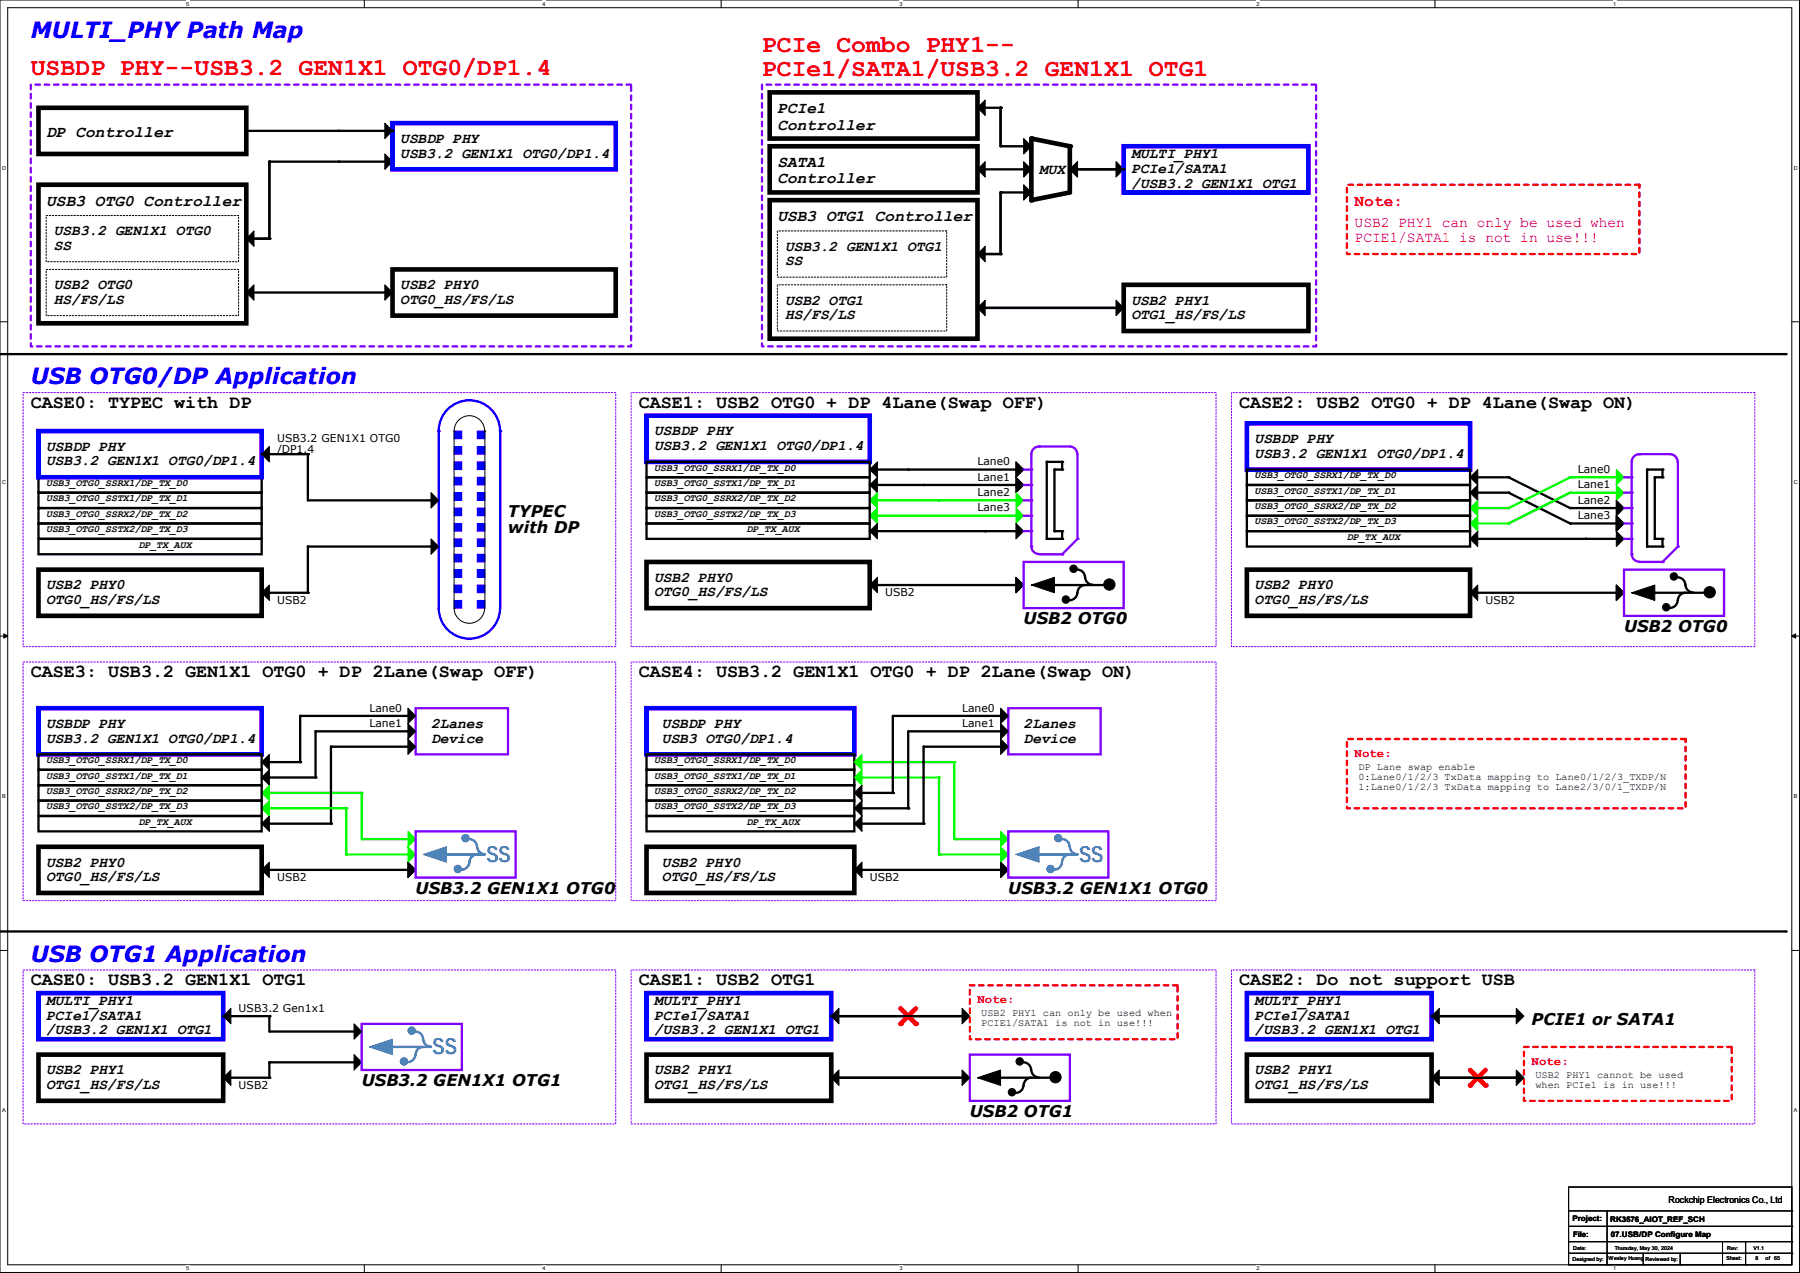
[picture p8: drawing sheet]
<svg xmlns="http://www.w3.org/2000/svg" width="297mm" height="210mm" viewBox="0 0 297 210" stroke-linecap="round" stroke-linejoin="round" font-family="sans-serif">
<path d="M0 0h296.9v209.9h-296.9zM1.3 1.3h294.4v207.4h-294.4z" fill="none" stroke="#000" stroke-width=".17"/>
<g fill="#fff">
<path d="M30.7 .1h.5v1h-.5z"/>
<path d="M30.7 208.8h.5v1h-.5z"/>
</g>
<path d="M60.1 0v1.3M60.1 208.7v1.2" fill="none" stroke="#000" stroke-width=".17"/>
<g fill="#fff">
<path d="M89.5 .1h.5v1h-.5z"/>
<path d="M89.5 208.8h.5v1h-.5z"/>
</g>
<path d="M119 0v1.3M119 208.7v1.2" fill="none" stroke="#000" stroke-width=".17"/>
<g fill="#fff">
<path d="M148.4 .1h.5v1h-.5z"/>
<path d="M148.4 208.8h.5v1h-.5z"/>
</g>
<path d="M177.9 0v1.3M177.9 208.7v1.2" fill="none" stroke="#000" stroke-width=".17"/>
<g fill="#fff">
<path d="M207.3 .1h.5v1h-.5z"/>
<path d="M207.3 208.8h.5v1h-.5z"/>
</g>
<path d="M236.8 0v1.3M236.8 208.7v1.2" fill="none" stroke="#000" stroke-width=".17"/>
<g fill="#fff">
<path d="M266.2 .1h.5v1h-.5z"/>
<path d="M266.2 208.8h.5v1h-.5z"/>
<path d="M.3 27.2h.7v1h-.7z"/>
<path d="M296 27.2h.6v1h-.6z"/>
<path d="M.3 79h.7v1h-.7z"/>
<path d="M296 79h.6v1h-.6z"/>
</g>
<path d="M0 53.1h1.3M295.7 53.1h1.2" fill="none" stroke="#000" stroke-width=".17"/>
<g fill="#fff">
<path d="M.3 130.9h.6v1h-.6z"/>
<path d="M296 130.9h.6v1h-.6z"/>
</g>
<path d="M0 104.9h1.3M295.7 104.9h1.2" fill="none" stroke="#000" stroke-width=".17"/>
<path d="M.6 104.6l.7 .3-.7 .4zM295.7 104.9l.6-.3v.7z" fill="#000" stroke="#000" stroke-width=".17"/>
<g fill="#fff">
<path d="M.3 182.7h.6v1h-.6z"/>
<path d="M296 182.7h.5v1h-.5z"/>
</g>
<path d="M0 156.8h1.3M295.7 156.8h1.2" fill="none" stroke="#000" stroke-width=".17"/>
<path d="M3.8 64.8h97.8v41.9h-97.8zM104.1 64.8h96.6v41.9h-96.6zM203.2 64.8h86.4v41.9h-86.4zM3.8 109.2h97.8v39.4h-97.8zM104.1 109.2h96.6v39.4h-96.6zM3.8 160h97.8v25.4h-97.8z" fill="none" stroke="#8000ff" stroke-width=".17" stroke-dasharray=".3 .3"/>
<path d="M6.3 71.1h36.9v7.6h-36.9zM106.7 116.8h34.3v7.7h-34.3zM6.3 163.8h30.5v7.6h-30.5z" fill="none" stroke="#00f" stroke-width=".76"/>
<path d="M127 15.2h34.3v7.7h-34.3zM127 24.1h34.3v7.6h-34.3zM64.8 44.4h36.8v7.7h-36.8zM185.4 47h30.5v7.6h-30.5zM6.3 94h36.9v7.6h-36.9zM106.7 139.7h34.3v7.6h-34.3zM6.3 174h30.5v7.6h-30.5z" fill="none" stroke="#000" stroke-width=".76"/>
<g fill="#000" stroke="#000" stroke-width=".17">
<path d="M161.3 17.8l1.3-1.3v2.5z" fill-rule="evenodd"/>
<path d="M36.8 167.6l1.3-1.2v2.5z" fill-rule="evenodd"/>
<path d="M36.8 177.8l1.3-1.3v2.6z" fill-rule="evenodd"/>
<path d="M58.4 174l1.3 1.3-1.3 1.2z" fill-rule="evenodd"/>
</g>
<g fill="none" stroke="#000" stroke-width=".38">
<path d="M161.3 17.8h3.8M6.3 78.7h36.9v2.6h-36.9zM6.3 83.8h36.9v2.6h-36.9zM6.3 86.4h36.9v2.5h-36.9zM6.3 88.9h36.9v2.5h-36.9zM6.3 81.3h36.9v2.5h-36.9zM106.7 129.5h34.3v2.6h-34.3zM106.7 132.1h34.3v2.5h-34.3zM106.7 124.5h34.3v2.5h-34.3zM106.7 134.6h34.3v2.6h-34.3zM106.7 127h34.3v2.5h-34.3zM36.8 167.6h7.6"/>
<path d="M58.4 175.3h-14v2.5h-7.6"/>
</g>
<g fill="#000">
<circle cx="165.1" cy="17.8" r=".19"/>
<circle cx="44.5" cy="167.6" r=".19"/>
<circle cx="44.5" cy="175.3" r=".19"/>
<circle cx="44.5" cy="177.8" r=".19"/>
<circle cx="58.4" cy="175.3" r=".19"/>
</g>
<path d="M5.1 14h99v43.1h-99zM125.7 14h91.5v43.1h-91.5z" fill="none" stroke="#8000ff" stroke-width=".38" stroke-dasharray=".8 .8"/>
<path d="M7.6 35.6h31.8v7.6h-31.8zM128.3 38.1h27.9v7.6h-27.9z" fill="none" stroke="#000" stroke-width=".17" stroke-dasharray=".3 .3"/>
<path d="M275.6 74.9h-5.1a1.25 1.25 0 0 0-1.3 1.3M68.6 116.8h15.2v7.7h-15.2zM166.4 116.8h15.2v7.7h-15.2z" fill="none" stroke="#8000ff" stroke-width=".38"/>
<g fill="#00f" stroke="#00f" stroke-width=".17">
<path d="M78.7 99.1h1.3v1.2h-1.3z" fill-rule="evenodd"/>
<path d="M78.7 88.9h1.3v1.3h-1.3z" fill-rule="evenodd"/>
<path d="M74.9 88.9h1.3v1.3h-1.3z" fill-rule="evenodd"/>
<path d="M74.9 73.7h1.3v1.2h-1.3z" fill-rule="evenodd"/>
<path d="M74.9 83.8h1.3v1.3h-1.3z" fill-rule="evenodd"/>
<path d="M78.7 91.4h1.3v1.3h-1.3z" fill-rule="evenodd"/>
<path d="M74.9 86.4h1.3v1.2h-1.3z" fill-rule="evenodd"/>
<path d="M78.7 96.5h1.3v1.3h-1.3z" fill-rule="evenodd"/>
<path d="M74.9 96.5h1.3v1.3h-1.3z" fill-rule="evenodd"/>
<path d="M74.9 78.7h1.3v1.3h-1.3z" fill-rule="evenodd"/>
<path d="M74.9 71.1h1.3v1.3h-1.3z" fill-rule="evenodd"/>
<path d="M78.7 81.3h1.3v1.2h-1.3z" fill-rule="evenodd"/>
<path d="M74.9 81.3h1.3v1.2h-1.3z" fill-rule="evenodd"/>
<path d="M78.7 71.1h1.3v1.3h-1.3z" fill-rule="evenodd"/>
<path d="M78.7 73.7h1.3v1.2h-1.3z" fill-rule="evenodd"/>
<path d="M78.7 94h1.3v1.2h-1.3z" fill-rule="evenodd"/>
<path d="M74.9 94h1.3v1.2h-1.3z" fill-rule="evenodd"/>
<path d="M78.7 83.8h1.3v1.3h-1.3z" fill-rule="evenodd"/>
<path d="M74.9 76.2h1.3v1.3h-1.3z" fill-rule="evenodd"/>
<path d="M78.7 78.7h1.3v1.3h-1.3z" fill-rule="evenodd"/>
<path d="M74.9 91.4h1.3v1.3h-1.3z" fill-rule="evenodd"/>
<path d="M78.7 76.2h1.3v1.3h-1.3z" fill-rule="evenodd"/>
<path d="M78.7 86.4h1.3v1.2h-1.3z" fill-rule="evenodd"/>
<path d="M74.9 99.1h1.3v1.2h-1.3z" fill-rule="evenodd"/>
</g>
<circle cx="270.5" cy="74.9" r=".19" fill="#8000ff"/>
<path d="M269.2 76.2v15.2M275.6 74.9a1.25 1.25 0 0 1 1.2 1.3" fill="none" stroke="#8000ff" stroke-width=".38"/>
<circle cx="269.2" cy="91.4" r=".19" fill="#8000ff"/>
<path d="M276.9 76.2v14" fill="none" stroke="#8000ff" stroke-width=".38"/>
<circle cx="276.9" cy="90.2" r=".19" fill="#8000ff"/>
<g fill="#000" stroke="#000" stroke-width=".17">
<path d="M44.4 73.7v2.5l-1.2-1.3z" fill-rule="evenodd"/>
<path d="M243.8 77.5v2.5l-1.2-1.3z" fill-rule="evenodd"/>
<path d="M165.1 116.8l1.3 1.3-1.3 1.3z" fill-rule="evenodd"/>
<path d="M165.1 119.4l1.3 1.2-1.3 1.3z" fill-rule="evenodd"/>
<path d="M165.1 121.9l1.3 1.3-1.3 1.3z" fill-rule="evenodd"/>
</g>
<path d="M43.2 74.9h7.6M248.9 78.7l10.2 5.1M273 88.9v-10.2h1.3v-1.2h-2.5v12.7" fill="none" stroke="#000" stroke-width=".38"/>
<g fill="#000">
<circle cx="50.8" cy="74.9" r=".19"/>
<circle cx="271.8" cy="77.5" r=".19"/>
<circle cx="273" cy="78.7" r=".19"/>
<circle cx="274.3" cy="77.5" r=".19"/>
<circle cx="274.3" cy="78.7" r=".19"/>
<circle cx="259.1" cy="83.8" r=".19"/>
<circle cx="273" cy="88.9" r=".19"/>
</g>
<path d="M266.7 77.5l1.3 1.2-1.3 1.3z" fill-rule="evenodd" fill="#0f0" stroke="#0f0" stroke-width=".17"/>
<path d="M82.5 71.1v.1a5.1 5.1 0 0 0-5.1-5.2 5.1 5.1 0 0 0-5 5.2v29.1a5.1 5.1 0 0 0 5 5.1 5.1 5.1 0 0 0 5.1-5.1" fill="none" stroke="#00f" stroke-width=".38"/>
<circle cx="72.4" cy="71.1" r=".19" fill="#00f"/>
<path d="M242.6 78.7h6.3M248.9 81.3l10.2 5.1M147.3 118.1h17.8" fill="none" stroke="#000" stroke-width=".38"/>
<g fill="#000">
<circle cx="248.9" cy="78.7" r=".19"/>
<circle cx="259.1" cy="86.4" r=".19"/>
<circle cx="165.1" cy="118.1" r=".19"/>
</g>
<path d="M243.8 80v2.5l-1.2-1.2z" fill-rule="evenodd" fill="#000" stroke="#000" stroke-width=".17"/>
<path d="M266.7 80l1.3 1.3-1.3 1.2z" fill-rule="evenodd" fill="#0f0" stroke="#0f0" stroke-width=".17"/>
<path d="M259.1 78.7h7.6" fill="none" stroke="#0f0" stroke-width=".38"/>
<circle cx="266.7" cy="78.7" r=".19" fill="#0f0"/>
<path d="M268 78.7h1.2" fill="none" stroke="#8000ff" stroke-width=".38"/>
<circle cx="269.2" cy="78.7" r=".19" fill="#8000ff"/>
<g fill="#0f0" stroke="#0f0" stroke-width=".17">
<path d="M142.2 124.5v2.5l-1.2-1.3z" fill-rule="evenodd"/>
<path d="M243.8 82.5v2.6l-1.2-1.3z" fill-rule="evenodd"/>
</g>
<path d="M80 71.1a2.52 2.52 0 0 0-2.6-2.5 2.52 2.52 0 0 0-2.5 2.5v29.2M74.9 100.3h.1M74.9 100.3a2.52 2.52 0 0 0 2.5 2.5 2.52 2.52 0 0 0 2.6-2.5" fill="none" stroke="#000" stroke-width=".17"/>
<g fill="#000" stroke="#000" stroke-width=".17">
<path d="M266.7 82.5l1.3 1.3-1.3 1.3z" fill-rule="evenodd"/>
<path d="M266.7 82.5l1.3 1.3-1.3 1.3z" fill-rule="evenodd"/>
</g>
<path d="M242.6 81.3h6.3M149.9 120.6h15.2M152.4 123.2h12.7" fill="none" stroke="#000" stroke-width=".38"/>
<g fill="#000">
<circle cx="248.9" cy="81.3" r=".19"/>
<circle cx="165.1" cy="123.2" r=".19"/>
<circle cx="165.1" cy="120.6" r=".19"/>
</g>
<path d="M259.1 81.3h7.6" fill="none" stroke="#0f0" stroke-width=".38"/>
<circle cx="266.7" cy="81.3" r=".19" fill="#0f0"/>
<path d="M268 81.3h1.2" fill="none" stroke="#8000ff" stroke-width=".38"/>
<circle cx="269.2" cy="81.3" r=".19" fill="#8000ff"/>
<g fill="#0f0" stroke="#0f0" stroke-width=".17">
<path d="M141 128.3l1.2-1.3v2.5z" fill-rule="evenodd"/>
<path d="M242.6 86.4l1.2-1.3v2.5z" fill-rule="evenodd"/>
</g>
<g fill="#000" stroke="#000" stroke-width=".17">
<path d="M71.1 88.9l1.3 1.3-1.3 1.2z" fill-rule="evenodd"/>
<path d="M266.7 85.1l1.3 1.3-1.3 1.2z" fill-rule="evenodd"/>
<path d="M266.7 85.1l1.3 1.3-1.3 1.2z" fill-rule="evenodd"/>
<path d="M266.7 85.1l1.3 1.3-1.3 1.2z" fill-rule="evenodd"/>
<path d="M266.7 85.1l1.3 1.3-1.3 1.2z" fill-rule="evenodd"/>
</g>
<path d="M142.2 125.7h15.3" fill="none" stroke="#0f0" stroke-width=".38"/>
<circle cx="157.5" cy="125.7" r=".19" fill="#0f0"/>
<path d="M243.8 83.8h5.1" fill="none" stroke="#0f0" stroke-width=".38"/>
<circle cx="248.9" cy="83.8" r=".19" fill="#0f0"/>
<path d="M259.1 83.8h7.6" fill="none" stroke="#000" stroke-width=".38"/>
<circle cx="266.7" cy="83.8" r=".19" fill="#000"/>
<path d="M268 83.8h1.2" fill="none" stroke="#8000ff" stroke-width=".38"/>
<circle cx="269.2" cy="83.8" r=".19" fill="#8000ff"/>
<path d="M80 71.1h.1M80 71.1v29.2M273 88.9h.1" fill="none" stroke="#000" stroke-width=".17"/>
<g fill="#000" stroke="#000" stroke-width=".17">
<path d="M242.6 88.9l1.2-1.3v2.6z" fill-rule="evenodd"/>
<path d="M141 130.8l1.2-1.3v2.6z" fill-rule="evenodd"/>
</g>
<path d="M273 88.9h1.3" fill="none" stroke="#000" stroke-width=".38"/>
<circle cx="274.3" cy="88.9" r=".19" fill="#000"/>
<path d="M276.9 90.2l-2.6 2.5" fill="none" stroke="#8000ff" stroke-width=".38"/>
<circle cx="274.3" cy="92.7" r=".19" fill="#8000ff"/>
<path d="M274.3 88.9v1.3" fill="none" stroke="#000" stroke-width=".38"/>
<circle cx="274.3" cy="90.2" r=".19" fill="#000"/>
<path d="M266.7 87.6l1.3 1.3-1.3 1.3z" fill-rule="evenodd" fill="#000" stroke="#000" stroke-width=".17"/>
<path d="M142.2 128.3h12.7" fill="none" stroke="#0f0" stroke-width=".38"/>
<circle cx="154.9" cy="128.3" r=".19" fill="#0f0"/>
<path d="M50.8 90.2h20.3" fill="none" stroke="#000" stroke-width=".38"/>
<circle cx="71.1" cy="90.2" r=".19" fill="#000"/>
<path d="M243.8 86.4h5.1" fill="none" stroke="#0f0" stroke-width=".38"/>
<circle cx="248.9" cy="86.4" r=".19" fill="#0f0"/>
<path d="M259.1 86.4h7.6" fill="none" stroke="#000" stroke-width=".38"/>
<circle cx="266.7" cy="86.4" r=".19" fill="#000"/>
<path d="M268 86.4h1.2" fill="none" stroke="#8000ff" stroke-width=".38"/>
<circle cx="269.2" cy="86.4" r=".19" fill="#8000ff"/>
<path d="M269.2 91.4a1.25 1.25 0 0 0 1.3 1.3" fill="none" stroke="#8000ff" stroke-width=".38"/>
<path d="M271.8 90.2h2.5" fill="none" stroke="#000" stroke-width=".38"/>
<circle cx="271.8" cy="90.2" r=".19" fill="#000"/>
<path d="M141 133.3l1.2-1.2v2.5z" fill-rule="evenodd" fill="#000" stroke="#000" stroke-width=".17"/>
<path d="M82.5 71.1v29.2" fill="none" stroke="#00f" stroke-width=".38"/>
<circle cx="82.6" cy="71.1" r=".19" fill="#00f"/>
<path d="M270.5 92.7h3.8" fill="none" stroke="#8000ff" stroke-width=".38"/>
<circle cx="274.3" cy="92.7" r=".19" fill="#8000ff"/>
<path d="M242.6 88.9h19M142.2 130.8h5.1M152.4 123.2v12.7" fill="none" stroke="#000" stroke-width=".38"/>
<g fill="#000">
<circle cx="261.6" cy="88.9" r=".19"/>
<circle cx="147.3" cy="130.8" r=".19"/>
<circle cx="152.4" cy="123.2" r=".19"/>
</g>
<path d="M268 88.9h1.2" fill="none" stroke="#8000ff" stroke-width=".38"/>
<circle cx="269.2" cy="88.9" r=".19" fill="#8000ff"/>
<path d="M147.3 118.1v12.7M149.9 120.6v12.7h-7.7" fill="none" stroke="#000" stroke-width=".38"/>
<g fill="#000">
<circle cx="147.3" cy="130.8" r=".19"/>
<circle cx="149.9" cy="133.3" r=".19"/>
</g>
<path d="M141 135.9l1.2-1.3v2.6z" fill-rule="evenodd" fill="#000" stroke="#000" stroke-width=".17"/>
<path d="M165.1 139.7l1.3 1.3-1.3 1.2z" fill-rule="evenodd" fill="#0f0" stroke="#0f0" stroke-width=".17"/>
<path d="M157.5 125.7v12.7" fill="none" stroke="#0f0" stroke-width=".38"/>
<circle cx="157.5" cy="138.4" r=".19" fill="#0f0"/>
<path d="M261.6 88.9h5.1M142.2 135.9h10.2" fill="none" stroke="#000" stroke-width=".38"/>
<g fill="#000">
<circle cx="266.7" cy="88.9" r=".19"/>
<circle cx="152.4" cy="135.9" r=".19"/>
</g>
<path d="M165.1 137.2l1.3 1.2-1.3 1.3z" fill-rule="evenodd" fill="#0f0" stroke="#0f0" stroke-width=".17"/>
<path d="M259.1 78.7l-10.2 5.1" fill="none" stroke="#0f0" stroke-width=".38"/>
<circle cx="259.1" cy="78.7" r=".19" fill="#0f0"/>
<g fill="#000" stroke="#000" stroke-width=".17">
<path d="M243.8 96.5v2.6l-1.2-1.3z" fill-rule="evenodd"/>
<path d="M266.7 96.5l1.3 1.3-1.3 1.3z" fill-rule="evenodd"/>
<path d="M266.7 96.5l1.3 1.3-1.3 1.3z" fill-rule="evenodd"/>
<path d="M266.7 96.5l1.3 1.3-1.3 1.3z" fill-rule="evenodd"/>
</g>
<path d="M154.9 128.3v12.7" fill="none" stroke="#0f0" stroke-width=".38"/>
<circle cx="154.9" cy="141" r=".19" fill="#0f0"/>
<path d="M50.8 90.2v7.6" fill="none" stroke="#000" stroke-width=".38"/>
<circle cx="50.8" cy="90.2" r=".19" fill="#000"/>
<path d="M44.4 96.5v2.6l-1.2-1.3z" fill-rule="evenodd" fill="#000" stroke="#000" stroke-width=".17"/>
<path d="M157.5 138.4h7.6" fill="none" stroke="#0f0" stroke-width=".38"/>
<circle cx="165.1" cy="138.4" r=".19" fill="#0f0"/>
<path d="M259.1 81.3l-10.2 5.1" fill="none" stroke="#0f0" stroke-width=".38"/>
<circle cx="259.1" cy="81.3" r=".19" fill="#0f0"/>
<g fill="#000" stroke="#000" stroke-width=".17">
<path d="M142.2 142.2v2.6l-1.2-1.3z" fill-rule="evenodd"/>
<path d="M165.1 142.2l1.3 1.3-1.3 1.3z" fill-rule="evenodd"/>
<path d="M165.1 142.2l1.3 1.3-1.3 1.3z" fill-rule="evenodd"/>
</g>
<path d="M242.6 97.8h24.1" fill="none" stroke="#000" stroke-width=".38"/>
<circle cx="266.7" cy="97.8" r=".19" fill="#000"/>
<path d="M154.9 141h10.2" fill="none" stroke="#0f0" stroke-width=".38"/>
<circle cx="165.1" cy="141" r=".19" fill="#0f0"/>
<path d="M43.2 97.8h7.6M141 143.5h24.1" fill="none" stroke="#000" stroke-width=".38"/>
<g fill="#000">
<circle cx="50.8" cy="97.8" r=".19"/>
<circle cx="165.1" cy="143.5" r=".19"/>
</g>
<path d="M176.5 73.7h-5.1a1.25 1.25 0 0 0-1.2 1.2" fill="none" stroke="#8000ff" stroke-width=".38"/>
<circle cx="171.4" cy="73.7" r=".19" fill="#8000ff"/>
<path d="M170.2 74.9v15.3M176.5 73.7a1.25 1.25 0 0 1 1.3 1.2" fill="none" stroke="#8000ff" stroke-width=".38"/>
<path d="M67.3 116.8l1.3 1.3-1.3 1.3z" fill-rule="evenodd" fill="#000" stroke="#000" stroke-width=".17"/>
<circle cx="170.2" cy="90.2" r=".19" fill="#8000ff"/>
<path d="M177.8 74.9v14" fill="none" stroke="#8000ff" stroke-width=".38"/>
<circle cx="177.8" cy="88.9" r=".19" fill="#8000ff"/>
<g fill="#000" stroke="#000" stroke-width=".17">
<path d="M143.5 77.5l1.3-1.3v2.5z" fill-rule="evenodd"/>
<path d="M167.6 76.2l1.3 1.3-1.3 1.2z" fill-rule="evenodd"/>
<path d="M167.6 76.2l1.3 1.3-1.3 1.2z" fill-rule="evenodd"/>
<path d="M143.5 80l1.3-1.3v2.6z" fill-rule="evenodd"/>
<path d="M167.6 78.7l1.3 1.3-1.3 1.3z" fill-rule="evenodd"/>
<path d="M167.6 78.7l1.3 1.3-1.3 1.3z" fill-rule="evenodd"/>
<path d="M44.4 124.5v2.5l-1.2-1.3z" fill-rule="evenodd"/>
<path d="M67.3 119.4l1.3 1.2-1.3 1.3z" fill-rule="evenodd"/>
<path d="M67.3 121.9l1.3 1.3-1.3 1.3z" fill-rule="evenodd"/>
</g>
<path d="M143.5 77.5h24.1M174 87.6v-10.1h1.3v-1.3h-2.6v12.7M67.3 118.1h-17.8v7.6M52.1 120.6h15.2" fill="none" stroke="#000" stroke-width=".38"/>
<g fill="#000">
<circle cx="149.9" cy="77.5" r=".19"/>
<circle cx="167.6" cy="77.5" r=".19"/>
<circle cx="172.7" cy="76.2" r=".19"/>
<circle cx="174" cy="77.5" r=".19"/>
<circle cx="175.3" cy="77.5" r=".19"/>
<circle cx="175.3" cy="76.2" r=".19"/>
<circle cx="174" cy="87.6" r=".19"/>
<circle cx="49.5" cy="118.1" r=".19"/>
<circle cx="67.3" cy="118.1" r=".19"/>
<circle cx="67.3" cy="120.6" r=".19"/>
</g>
<path d="M168.9 77.5h1.3" fill="none" stroke="#8000ff" stroke-width=".38"/>
<circle cx="170.2" cy="77.5" r=".19" fill="#8000ff"/>
<g fill="#0f0" stroke="#0f0" stroke-width=".17">
<path d="M143.5 82.5l1.3-1.2v2.5z" fill-rule="evenodd"/>
<path d="M167.6 81.3l1.3 1.2-1.3 1.3z" fill-rule="evenodd"/>
</g>
<path d="M143.5 80h24.1M52.1 120.6v7.7" fill="none" stroke="#000" stroke-width=".38"/>
<g fill="#000">
<circle cx="152.4" cy="80" r=".19"/>
<circle cx="167.6" cy="80" r=".19"/>
<circle cx="52.1" cy="120.7" r=".19"/>
</g>
<path d="M43.2 128.3l1.2-1.3v2.5z" fill-rule="evenodd" fill="#000" stroke="#000" stroke-width=".17"/>
<path d="M168.9 80h1.3" fill="none" stroke="#8000ff" stroke-width=".38"/>
<circle cx="170.2" cy="80" r=".19" fill="#8000ff"/>
<path d="M43.2 125.7h6.3" fill="none" stroke="#000" stroke-width=".38"/>
<circle cx="49.5" cy="125.7" r=".19" fill="#000"/>
<g fill="#0f0" stroke="#0f0" stroke-width=".17">
<path d="M144.8 83.8v2.6l-1.3-1.3z" fill-rule="evenodd"/>
<path d="M167.6 83.8l1.3 1.3-1.3 1.3z" fill-rule="evenodd"/>
<path d="M43.2 130.8l1.2-1.3v2.6z" fill-rule="evenodd"/>
</g>
<path d="M144.8 82.5h10.1" fill="none" stroke="#0f0" stroke-width=".38"/>
<circle cx="154.9" cy="82.5" r=".19" fill="#0f0"/>
<path d="M168.9 82.5h1.3" fill="none" stroke="#8000ff" stroke-width=".38"/>
<circle cx="170.2" cy="82.5" r=".19" fill="#8000ff"/>
<path d="M174 87.6h.1" fill="none" stroke="#000" stroke-width=".17"/>
<path d="M174 87.6h1.3v1.3M43.2 128.3h8.9M54.6 123.2h12.7" fill="none" stroke="#000" stroke-width=".38"/>
<g fill="#000">
<circle cx="175.3" cy="87.6" r=".19"/>
<circle cx="175.3" cy="88.9" r=".19"/>
<circle cx="52.1" cy="128.3" r=".19"/>
<circle cx="67.3" cy="123.2" r=".19"/>
</g>
<path d="M144.8 86.4v2.5l-1.3-1.3z" fill-rule="evenodd" fill="#000" stroke="#000" stroke-width=".17"/>
<path d="M177.8 88.9l-2.5 2.5" fill="none" stroke="#8000ff" stroke-width=".38"/>
<circle cx="175.3" cy="91.4" r=".19" fill="#8000ff"/>
<path d="M167.6 86.4l1.3 1.2-1.3 1.3z" fill-rule="evenodd" fill="#000" stroke="#000" stroke-width=".17"/>
<path d="M43.2 133.3l1.2-1.2v2.5z" fill-rule="evenodd" fill="#0f0" stroke="#0f0" stroke-width=".17"/>
<path d="M144.8 85.1h12.7" fill="none" stroke="#0f0" stroke-width=".38"/>
<circle cx="157.5" cy="85.1" r=".19" fill="#0f0"/>
<path d="M168.9 85.1h1.3" fill="none" stroke="#8000ff" stroke-width=".38"/>
<circle cx="170.2" cy="85.1" r=".19" fill="#8000ff"/>
<path d="M170.2 90.2a1.25 1.25 0 0 0 1.2 1.2" fill="none" stroke="#8000ff" stroke-width=".38"/>
<path d="M172.7 88.9h2.6" fill="none" stroke="#000" stroke-width=".38"/>
<circle cx="172.7" cy="88.9" r=".19" fill="#000"/>
<path d="M44.4 130.8h15.3" fill="none" stroke="#0f0" stroke-width=".38"/>
<circle cx="59.7" cy="130.8" r=".19" fill="#0f0"/>
<path d="M171.4 91.4h3.9" fill="none" stroke="#8000ff" stroke-width=".38"/>
<circle cx="175.3" cy="91.4" r=".19" fill="#8000ff"/>
<path d="M143.5 87.6h19.1M54.6 123.2v12.7" fill="none" stroke="#000" stroke-width=".38"/>
<g fill="#000">
<circle cx="162.6" cy="87.6" r=".19"/>
<circle cx="54.6" cy="123.2" r=".19"/>
</g>
<path d="M43.2 135.9l1.2-1.3v2.6z" fill-rule="evenodd" fill="#000" stroke="#000" stroke-width=".17"/>
<path d="M168.9 87.6h1.3" fill="none" stroke="#8000ff" stroke-width=".38"/>
<circle cx="170.2" cy="87.6" r=".19" fill="#8000ff"/>
<path d="M44.4 133.3h12.7" fill="none" stroke="#0f0" stroke-width=".38"/>
<circle cx="57.2" cy="133.3" r=".19" fill="#0f0"/>
<g fill="#0f0" stroke="#0f0" stroke-width=".17">
<path d="M67.3 137.2l1.3 1.2-1.3 1.3z" fill-rule="evenodd"/>
<path d="M67.3 139.7l1.3 1.3-1.3 1.2z" fill-rule="evenodd"/>
</g>
<path d="M162.6 87.6h5M43.2 135.9h11.4" fill="none" stroke="#000" stroke-width=".38"/>
<g fill="#000">
<circle cx="167.6" cy="87.6" r=".19"/>
<circle cx="54.6" cy="135.9" r=".19"/>
</g>
<path d="M154.9 82.5h12.7" fill="none" stroke="#0f0" stroke-width=".38"/>
<circle cx="167.6" cy="82.6" r=".19" fill="#0f0"/>
<g fill="#000" stroke="#000" stroke-width=".17">
<path d="M143.5 96.5l1.3-1.3v2.6z" fill-rule="evenodd"/>
<path d="M167.6 95.2l1.3 1.3-1.3 1.3z" fill-rule="evenodd"/>
<path d="M167.6 95.2l1.3 1.3-1.3 1.3z" fill-rule="evenodd"/>
<path d="M167.6 95.2l1.3 1.3-1.3 1.3z" fill-rule="evenodd"/>
<path d="M44.4 142.2v2.6l-1.2-1.3z" fill-rule="evenodd"/>
<path d="M67.3 142.2l1.3 1.3-1.3 1.3z" fill-rule="evenodd"/>
<path d="M67.3 142.2l1.3 1.3-1.3 1.3z" fill-rule="evenodd"/>
</g>
<path d="M157.5 85.1h10.1" fill="none" stroke="#0f0" stroke-width=".38"/>
<circle cx="167.6" cy="85.1" r=".19" fill="#0f0"/>
<path d="M59.7 130.8v7.6" fill="none" stroke="#0f0" stroke-width=".38"/>
<circle cx="59.7" cy="138.4" r=".19" fill="#0f0"/>
<path d="M143.5 96.5h24.1" fill="none" stroke="#000" stroke-width=".38"/>
<circle cx="167.6" cy="96.5" r=".19" fill="#000"/>
<path d="M57.1 133.3v7.7" fill="none" stroke="#0f0" stroke-width=".38"/>
<circle cx="57.1" cy="141" r=".19" fill="#0f0"/>
<path d="M43.2 143.5h24.1" fill="none" stroke="#000" stroke-width=".38"/>
<circle cx="67.3" cy="143.5" r=".19" fill="#000"/>
<path d="M59.7 138.4h7.6" fill="none" stroke="#0f0" stroke-width=".38"/>
<circle cx="67.3" cy="138.4" r=".19" fill="#0f0"/>
<path d="M57.1 141h10.2" fill="none" stroke="#0f0" stroke-width=".38"/>
<circle cx="67.3" cy="141" r=".19" fill="#0f0"/>
<path d="M222.2 121.9h55.9v11.4h-55.9z" fill="none" stroke="#f00" stroke-width=".38" stroke-dasharray=".8 .8"/>
<g fill="none" stroke="#000" stroke-width=".38">
<path d="M165.1 17.8v6.3h5.1M40.6 21.6h15.3M64.8 26.7h-20.4v12.7h-3.8M162.6 27.9h6.3M170.2 31.7h-5.1v10.2h-3.8M176.5 27.9h8.9M0 58.4h294.6M40.6 48.3h22.9M161.3 50.8h24.1M106.7 78.7h36.8v2.6h-36.8zM106.7 76.2h36.8v2.5h-36.8zM205.7 77.5h36.9v2.5h-36.9z"/>
<path d="M106.7 83.8h36.8v2.6h-36.8zM106.7 81.3h36.8v2.5h-36.8zM106.7 86.4h36.8v2.5h-36.8zM205.7 85.1h36.9v2.5h-36.9zM205.7 82.5h36.9v2.6h-36.9zM205.7 80h36.9v2.5h-36.9zM205.7 87.6h36.9v2.6h-36.9zM6.3 132.1h36.9v2.5h-36.9zM6.3 129.5h36.9v2.6h-36.9zM6.3 127h36.9v2.5h-36.9zM6.3 124.5h36.9v2.5h-36.9zM6.3 134.6h36.9v2.6h-36.9z"/>
<path d="M0 153.7h294.6"/>
</g>
<g fill="#000">
<circle cx="165.1" cy="17.8" r=".19"/>
<circle cx="44.4" cy="39.4" r=".19"/>
<circle cx="44.5" cy="26.7" r=".19"/>
<circle cx="55.9" cy="21.6" r=".19"/>
<circle cx="55.9" cy="26.7" r=".19"/>
<circle cx="64.8" cy="26.7" r=".19"/>
<circle cx="165.1" cy="31.8" r=".19"/>
<circle cx="168.9" cy="27.9" r=".19"/>
<circle cx="170.2" cy="31.7" r=".19"/>
<circle cx="170.2" cy="22.9" r=".38"/>
<circle cx="170.2" cy="24.1" r=".19"/>
<circle cx="170.2" cy="33" r=".38"/>
<circle cx="176.5" cy="24.1" r=".38"/>
<circle cx="185.4" cy="27.9" r=".19"/>
<circle cx="63.5" cy="48.3" r=".19"/>
<circle cx="165.1" cy="41.9" r=".19"/>
<circle cx="185.4" cy="50.8" r=".19"/>
<circle cx="294.6" cy="58.4" r=".19"/>
<circle cx="294.6" cy="153.7" r=".19"/>
</g>
<path d="M64.8 20.3h36.8v7.6h-36.8zM185.4 24.1h30.5v7.6h-30.5zM106.7 68.6h36.8v7.6h-36.8zM205.7 69.8h36.9v7.7h-36.9zM6.3 116.8h36.9v7.7h-36.9z" fill="none" stroke="#00f" stroke-width=".76"/>
<path d="M6.3 17.8h34.3v7.6h-34.3zM6.3 30.5h34.3v22.8h-34.3zM127 33h34.3v22.9h-34.3zM170.2 22.9l6.3 1.2v7.6l-6.3 1.3zM106.7 92.7h36.8v7.6h-36.8zM205.7 94h36.9v7.6h-36.9zM6.3 139.7h36.9v7.6h-36.9z" fill="none" stroke="#000" stroke-width=".76"/>
<path d="M7.6 44.4h31.8v7.7h-31.8zM128.3 47h27.9v7.6h-27.9z" fill="none" stroke="#000" stroke-width=".17" stroke-dasharray=".3 .3"/>
<g fill="#000" stroke="#000" stroke-width=".17">
<path d="M41.9 38.1v2.5l-1.3-1.2z" fill-rule="evenodd"/>
<path d="M63.5 25.4l1.3 1.3-1.3 1.2z" fill-rule="evenodd"/>
<path d="M161.3 27.9l1.3-1.2v2.5z" fill-rule="evenodd"/>
<path d="M168.9 26.7l1.3 1.2-1.3 1.3z" fill-rule="evenodd"/>
<path d="M168.9 22.9l1.3 1.2-1.3 1.3z" fill-rule="evenodd"/>
<path d="M168.9 30.5l1.3 1.2-1.3 1.3z" fill-rule="evenodd"/>
<path d="M177.8 26.7v2.5l-1.3-1.3z" fill-rule="evenodd"/>
<path d="M177.8 26.7v2.5l-1.3-1.3z" fill-rule="evenodd"/>
<path d="M184.1 26.7l1.3 1.2-1.3 1.3z" fill-rule="evenodd"/>
<path d="M40.6 48.3l1.3-1.3v2.5z" fill-rule="evenodd"/>
<path d="M63.5 47l1.3 1.3-1.3 1.2z" fill-rule="evenodd"/>
<path d="M161.3 50.8l1.3-1.3v2.6z" fill-rule="evenodd"/>
<path d="M161.3 41.9l1.3-1.3v2.6z" fill-rule="evenodd"/>
<path d="M184.1 49.5l1.3 1.3-1.3 1.3z" fill-rule="evenodd"/>
</g>
<path d="M68.6 137.2h16.5v7.6h-16.5z" fill="none" stroke="#8000ff" stroke-width=".38"/>
<circle cx="76.8" cy="138.3" r=".61" fill="#0080ff" stroke="#0080ff" stroke-width=".17"/>
<path d="M77.5 138.4a1.25 1.25 0 0 1 1.2 1.3M78.7 139.7a1.25 1.25 0 0 0 1.3 1.2M73.7 141h6.3" fill="none" stroke="#0080ff" stroke-width=".38"/>
<circle cx="73.7" cy="141" r=".19" fill="#0080ff"/>
<g fill="#0080ff" stroke="#0080ff" stroke-width=".17">
<path d="M69.8 141l3.9-1.3v2.5l-3.9-1.2h1.3z" fill-rule="evenodd"/>
<circle cx="75.5" cy="143.4" r=".61"/>
<circle cx="174.6" cy="138.3" r=".61"/>
</g>
<path d="M175.3 138.4a1.25 1.25 0 0 1 1.2 1.3M176.5 139.7a1.25 1.25 0 0 0 1.3 1.2M77.4 142.2a1.25 1.25 0 0 1-1.2 1.3M78.7 141a1.25 1.25 0 0 0-1.2 1.2M171.4 141h6.4" fill="none" stroke="#0080ff" stroke-width=".38"/>
<path d="M166.4 137.2h16.5v7.6h-16.5z" fill="none" stroke="#8000ff" stroke-width=".38"/>
<circle cx="171.4" cy="141" r=".19" fill="#0080ff"/>
<g fill="#0080ff" stroke="#0080ff" stroke-width=".17">
<path d="M167.6 141l3.8-1.3v2.5l-3.8-1.2h1.3z" fill-rule="evenodd"/>
<circle cx="173.3" cy="143.4" r=".61"/>
<circle cx="67.9" cy="170" r=".61"/>
</g>
<path d="M175.2 142.2a1.25 1.25 0 0 1-1.2 1.3M176.5 141a1.25 1.25 0 0 0-1.2 1.2M64.8 172.7h6.3M68.6 170.2a1.25 1.25 0 0 1 1.2 1.2M69.8 171.4a1.25 1.25 0 0 0 1.3 1.3" fill="none" stroke="#0080ff" stroke-width=".38"/>
<path d="M59.7 168.9h16.5v7.6h-16.5z" fill="none" stroke="#8000ff" stroke-width=".38"/>
<circle cx="64.8" cy="172.7" r=".19" fill="#0080ff"/>
<g fill="#0080ff" stroke="#0080ff" stroke-width=".17">
<path d="M61 172.7l3.8-1.3v2.6l-3.8-1.3h1.2z" fill-rule="evenodd"/>
<circle cx="66.7" cy="175.1" r=".61"/>
</g>
<path d="M68.5 174a1.25 1.25 0 0 1-1.2 1.2M69.8 172.7a1.25 1.25 0 0 0-1.2 1.3" fill="none" stroke="#0080ff" stroke-width=".38"/>
<path d="M168.9 92.7h16.5v7.6h-16.5zM268 94h16.5v7.6h-16.5zM160 174h16.5v7.6h-16.5z" fill="none" stroke="#8000ff" stroke-width=".38"/>
<g fill="#000" stroke="#000" stroke-width=".17">
<path d="M63.5 20.3l1.3 1.3-1.3 1.3z" fill-rule="evenodd"/>
<path d="M71.1 81.3l1.3 1.2-1.3 1.3z" fill-rule="evenodd"/>
<path d="M170.2 96.5l3.8-1.3v2.6l-3.8-1.3h1.2z" fill-rule="evenodd"/>
<path d="M269.2 97.8l3.8-1.3v2.6l-3.8-1.3h1.3z" fill-rule="evenodd"/>
<path d="M58.4 168.9l1.3 1.3-1.3 1.2z" fill-rule="evenodd"/>
<path d="M137.2 177.8l1.2-1.3v2.6z" fill-rule="evenodd"/>
<path d="M137.2 167.6l1.2-1.2v2.5z" fill-rule="evenodd"/>
<path d="M158.7 176.5l1.3 1.3-1.3 1.3z" fill-rule="evenodd"/>
<path d="M161.3 177.8l3.8-1.3v2.6l-3.8-1.3h1.3z" fill-rule="evenodd"/>
<circle cx="175.9" cy="98.9" r=".61"/>
<circle cx="177.1" cy="93.8" r=".61"/>
<circle cx="183" cy="96.4" r=".93"/>
<circle cx="276.2" cy="95.1" r=".61"/>
<circle cx="282.1" cy="97.7" r=".93"/>
<circle cx="274.9" cy="100.2" r=".61"/>
<circle cx="168.3" cy="175.1" r=".61"/>
<circle cx="174.2" cy="177.7" r=".93"/>
<circle cx="167" cy="180.2" r=".61"/>
</g>
<g fill="none" stroke="#000" stroke-width=".38">
<path d="M55.9 21.6h8.9M50.8 74.9v7.6h20.3M173.9 96.5h8.2M177.8 97.8a1.25 1.25 0 0 1-1.3 1.2M177.8 94a1.25 1.25 0 0 1 1.2 1.2M179.1 96.5a1.25 1.25 0 0 0-1.3 1.3M179.1 95.2a1.25 1.25 0 0 0 1.2 1.3M272.9 97.8h8.3M276.8 99.1a1.25 1.25 0 0 1-1.2 1.2M276.9 95.2a1.25 1.25 0 0 1 1.2 1.3M278.1 96.5a1.25 1.25 0 0 0 1.3 1.2M278.1 97.8a1.25 1.25 0 0 0-1.2 1.3"/>
<path d="M44.4 167.6v2.6h14M137.2 177.8h21.5M137.2 167.6h21.5M165 177.8h8.2M168.9 179.1a1.25 1.25 0 0 1-1.3 1.2M168.9 175.3a1.25 1.25 0 0 1 1.2 1.2M170.2 176.5a1.25 1.25 0 0 0 1.2 1.3M170.2 177.8a1.25 1.25 0 0 0-1.3 1.3"/>
</g>
<g fill="#000">
<circle cx="64.8" cy="21.6" r=".19"/>
<circle cx="50.8" cy="74.9" r=".19"/>
<circle cx="71.1" cy="82.6" r=".19"/>
<circle cx="173.9" cy="96.5" r=".19"/>
<circle cx="272.9" cy="97.8" r=".19"/>
<circle cx="44.5" cy="167.6" r=".19"/>
<circle cx="58.4" cy="170.2" r=".19"/>
<circle cx="158.7" cy="167.6" r=".19"/>
<circle cx="158.7" cy="177.8" r=".19"/>
<circle cx="165" cy="177.8" r=".19"/>
</g>
<path d="M222.2 30.5h48.3v11.4h-48.3zM160 162.6h34.3v8.8h-34.3zM251.5 172.7h34.2v8.9h-34.2z" fill="none" stroke="#f00" stroke-width=".38" stroke-dasharray=".8 .8"/>
<path d="M104.1 160h96.6v25.4h-96.6zM203.2 160h86.4v25.4h-86.4z" fill="none" stroke="#8000ff" stroke-width=".17" stroke-dasharray=".3 .3"/>
<path d="M106.7 174h30.5v7.6h-30.5zM205.7 174h30.5v7.6h-30.5z" fill="none" stroke="#000" stroke-width=".76"/>
<path d="M106.7 163.8h30.5v7.6h-30.5zM205.7 163.8h30.5v7.6h-30.5z" fill="none" stroke="#00f" stroke-width=".76"/>
<path d="M151.1 166.4l-2.5 2.5" fill="none" stroke="#f00" stroke-width=".76"/>
<circle cx="148.6" cy="168.9" r=".38" fill="#f00"/>
<path d="M148.6 166.4l2.5 2.5" fill="none" stroke="#f00" stroke-width=".76"/>
<circle cx="151.1" cy="168.9" r=".38" fill="#f00"/>
<g fill="#000" stroke="#000" stroke-width=".17">
<path d="M158.7 166.4l1.3 1.2-1.3 1.3z" fill-rule="evenodd"/>
<path d="M236.2 177.8l1.3-1.3v2.6l-1.3-1.3h2.6z" fill-rule="evenodd"/>
</g>
<path d="M137.2 167.6h21.5M236.2 177.8h14" fill="none" stroke="#000" stroke-width=".38"/>
<g fill="#000">
<circle cx="158.7" cy="167.6" r=".19"/>
<circle cx="250.2" cy="177.8" r=".19"/>
</g>
<path d="M245.1 176.5l-2.5 2.6" fill="none" stroke="#f00" stroke-width=".76"/>
<circle cx="242.6" cy="179.1" r=".38" fill="#f00"/>
<path d="M242.6 176.5l2.5 2.6" fill="none" stroke="#f00" stroke-width=".76"/>
<circle cx="245.1" cy="179.1" r=".38" fill="#f00"/>
<g fill="#000" stroke="#000" stroke-width=".17">
<path d="M236.2 167.6l1.3-1.2v2.5l-1.3-1.3h2.6z" fill-rule="evenodd"/>
<path d="M250.2 176.5l1.3 1.3-1.3 1.3z" fill-rule="evenodd"/>
<path d="M250.2 166.4l1.3 1.2-1.3 1.3z" fill-rule="evenodd"/>
</g>
<path d="M236.2 177.8h14M236.2 167.6h14" fill="none" stroke="#000" stroke-width=".38"/>
<g fill="#000">
<circle cx="250.2" cy="177.8" r=".19"/>
<circle cx="250.2" cy="167.6" r=".19"/>
</g>
<g fill="none" stroke="#000" stroke-width=".17">
<path d="M258.8 195.8h36.9v12.9h-36.9zM258.8 199.8h36.9M265.2 199.8v8.9M295.7 199.8h.1M258.8 202.3h36.9M258.8 204.9h36.9M258.8 206.8h36.9M265.2 208.7h.1M271.1 208.7h.1M271.1 206.8v1.9M277.2 208.7h.1M277.2 206.8v1.9"/>
<path d="M284.2 208.7h.1M284.2 204.9v3.8M288 208.7h.1M288 204.9v3.8M295.7 202.3h.1M295.7 204.9h.1M295.7 206.8h.1"/>
</g>
<g font-size="4.1" fill="#f00">
<text x="125.7" y="8.5">PCIe Combo PHY1--</text>
<text x="5.1" y="12.3">USBDP PHY--USB3.2 GEN1X1 OTG0/DP1.4</text>
<text x="125.7" y="12.6">PCIe1/SATA1/USB3.2 GEN1X1 OTG1</text>
</g>
<g font-size="3.7" fill="#00f">
<text x="5.1" y="6.3">MULTI_PHY Path Map</text>
<text x="5.1" y="63.4">USB OTG0/DP Application</text>
<text x="5.1" y="158.7">USB OTG1 Application</text>
</g>
<g font-size="3.7" fill="#0080ff">
<text x="80.3" y="142">SS</text>
<text x="178.1" y="142">SS</text>
<text x="71.4" y="173.8">SS</text>
</g>
<g font-size="3">
<text x="5.1" y="67.3">CASE0: TYPEC with DP</text>
<text x="105.4" y="67.3">CASE1: USB2 OTG0 + DP 4Lane(Swap OFF)</text>
<text x="204.5" y="67.3">CASE2: USB2 OTG0 + DP 4Lane(Swap ON)</text>
<text x="5.1" y="111.8">CASE3: USB3.2 GEN1X1 OTG0 + DP 2Lane(Swap OFF)</text>
<text x="105.4" y="111.8">CASE4: USB3.2 GEN1X1 OTG0 + DP 2Lane(Swap ON)</text>
<text x="5.1" y="162.6">CASE0: USB3.2 GEN1X1 OTG1</text>
<text x="105.4" y="162.6">CASE1: USB2 OTG1</text>
<text x="204.5" y="162.6">CASE2: Do not support USB</text>
</g>
<g font-size="2.7">
<text x="7.6" y="22.5">DP Controller</text>
<text x="128.3" y="18.7">PCIe1</text>
<text x="128.3" y="21.4">Controller</text>
<text x="128.3" y="27.6">SATA1</text>
<text x="7.6" y="34">USB3 OTG0 Controller</text>
<text x="128.3" y="30.3">Controller</text>
<text x="128.3" y="36.5">USB3 OTG1 Controller</text>
<text x="83.8" y="85.2">TYPEC</text>
<text x="83.8" y="87.9">with DP</text>
<text x="168.9" y="103">USB2 OTG0</text>
<text x="268" y="104.3">USB2 OTG0</text>
<text x="68.6" y="147.4">USB3.2 GEN1X1 OTG0</text>
<text x="166.4" y="147.4">USB3.2 GEN1X1 OTG0</text>
<text x="252.7" y="169">PCIE1 or SATA1</text>
<text x="59.7" y="179.2">USB3.2 GEN1X1 OTG1</text>
<text x="160" y="184.3">USB2 OTG1</text>
</g>
<text font-size="2.7" fill="#f00" x="223.5" y="34">Note:</text>
<g font-size="2.4">
<text x="66" y="23.6">USBDP PHY</text>
<text x="66" y="26">USB3.2 GEN1X1 OTG0/DP1.4</text>
<text x="171.4" y="28.7">MUX</text>
<text x="186.7" y="26.1">MULTI_PHY1</text>
<text x="186.7" y="28.5">PCIe1/SATA1</text>
<text x="186.7" y="30.9">/USB3.2 GEN1X1 OTG1</text>
<text x="8.9" y="38.8">USB3.2 GEN1X1 OTG0</text>
<text x="8.9" y="41.2">SS</text>
<text x="129.5" y="41.4">USB3.2 GEN1X1 OTG1</text>
<text x="8.9" y="47.7">USB2 OTG0</text>
<text x="66" y="47.7">USB2 PHY0</text>
<text x="129.5" y="43.8">SS</text>
<text x="8.9" y="50.1">HS/FS/LS</text>
<text x="66" y="50.1">OTG0_HS/FS/LS</text>
<text x="129.5" y="50.2">USB2 OTG1</text>
<text x="129.5" y="52.7">HS/FS/LS</text>
<text x="186.7" y="50.2">USB2 PHY1</text>
<text x="186.7" y="52.7">OTG1_HS/FS/LS</text>
<text x="107.9" y="71.8">USBDP PHY</text>
<text x="7.6" y="74.4">USBDP PHY</text>
<text x="7.6" y="76.8">USB3.2 GEN1X1 OTG0/DP1.4</text>
<text x="107.9" y="74.3">USB3.2 GEN1X1 OTG0/DP1.4</text>
<text x="207" y="73.1">USBDP PHY</text>
<text x="207" y="75.5">USB3.2 GEN1X1 OTG0/DP1.4</text>
<text x="107.9" y="96">USB2 PHY0</text>
<text x="7.6" y="97.2">USB2 PHY0</text>
<text x="7.6" y="99.7">OTG0_HS/FS/LS</text>
<text x="107.9" y="98.4">OTG0_HS/FS/LS</text>
<text x="207" y="97.2">USB2 PHY0</text>
<text x="207" y="99.7">OTG0_HS/FS/LS</text>
<text x="7.6" y="120.1">USBDP PHY</text>
<text x="7.6" y="122.5">USB3.2 GEN1X1 OTG0/DP1.4</text>
<text x="71.1" y="120.1">2Lanes</text>
<text x="71.1" y="122.5">Device</text>
<text x="109.2" y="120.1">USBDP PHY</text>
<text x="109.2" y="122.5">USB3 OTG0/DP1.4</text>
<text x="168.9" y="120.1">2Lanes</text>
<text x="168.9" y="122.5">Device</text>
<text x="7.6" y="143">USB2 PHY0</text>
<text x="109.2" y="143">USB2 PHY0</text>
<text x="7.6" y="145.4">OTG0_HS/FS/LS</text>
<text x="109.2" y="145.4">OTG0_HS/FS/LS</text>
<text x="7.6" y="165.8">MULTI_PHY1</text>
<text x="107.9" y="165.8">MULTI_PHY1</text>
<text x="207" y="165.8">MULTI_PHY1</text>
<text x="7.6" y="168.2">PCIe1/SATA1</text>
<text x="7.6" y="170.6">/USB3.2 GEN1X1 OTG1</text>
<text x="107.9" y="168.2">PCIe1/SATA1</text>
<text x="107.9" y="170.6">/USB3.2 GEN1X1 OTG1</text>
<text x="207" y="168.2">PCIe1/SATA1</text>
<text x="207" y="170.6">/USB3.2 GEN1X1 OTG1</text>
<text x="7.6" y="177.2">USB2 PHY1</text>
<text x="7.6" y="179.7">OTG1_HS/FS/LS</text>
<text x="107.9" y="177.2">USB2 PHY1</text>
<text x="107.9" y="179.7">OTG1_HS/FS/LS</text>
<text x="207" y="177.2">USB2 PHY1</text>
<text x="207" y="179.7">OTG1_HS/FS/LS</text>
</g>
<g font-size="2.4" fill="#f00">
<text x="223.5" y="37.5">USB2 PHY1 can only be used when</text>
<text x="223.5" y="39.9">PCIE1/SATA1 is not in use!!!</text>
</g>
<g font-size="2" fill="#f00">
<text x="223.5" y="124.9">Note:</text>
<text x="161.3" y="165.5">Note:</text>
<text x="252.7" y="175.7">Note:</text>
</g>
<g font-size="1.8">
<text x="45.7" y="72.9">USB3.2 GEN1X1 OTG0</text>
<text x="45.7" y="74.7">/DP1.4</text>
<text x="161.3" y="76.8">Lane0</text>
<text x="161.3" y="79.3">Lane1</text>
<text x="161.3" y="81.8">Lane2</text>
<text x="260.3" y="83.1">Lane2</text>
<text x="260.3" y="78">Lane0</text>
<text x="260.3" y="80.6">Lane1</text>
<text x="161.3" y="84.4">Lane3</text>
<text x="260.3" y="85.6">Lane3</text>
<text x="45.7" y="99.6">USB2</text>
<text x="146" y="98.3">USB2</text>
<text x="245.1" y="99.6">USB2</text>
<text x="61" y="119.9">Lane1</text>
<text x="61" y="117.4">Lane0</text>
<text x="158.7" y="119.9">Lane1</text>
<text x="158.7" y="117.4">Lane0</text>
<text x="45.7" y="145.3">USB2</text>
<text x="143.5" y="145.3">USB2</text>
<text x="39.4" y="166.9">USB3.2 Gen1x1</text>
<text x="39.4" y="179.6">USB2</text>
</g>
<g font-size="1.7">
<text x="107.9" y="77.6">USB3_OTG0_SSRX1/DP_TX_D0</text>
<text x="7.6" y="82.7">USB3_OTG0_SSTX1/DP_TX_D1</text>
<text x="7.6" y="80.2">USB3_OTG0_SSRX1/DP_TX_D0</text>
<text x="107.9" y="80.2">USB3_OTG0_SSTX1/DP_TX_D1</text>
<text x="107.9" y="82.7">USB3_OTG0_SSRX2/DP_TX_D2</text>
<text x="207" y="81.4">USB3_OTG0_SSTX1/DP_TX_D1</text>
<text x="207" y="78.9">USB3_OTG0_SSRX1/DP_TX_D0</text>
<text x="207" y="84">USB3_OTG0_SSRX2/DP_TX_D2</text>
<text x="7.6" y="85.3">USB3_OTG0_SSRX2/DP_TX_D2</text>
<text x="7.6" y="87.8">USB3_OTG0_SSTX2/DP_TX_D3</text>
<text x="107.9" y="85.3">USB3_OTG0_SSTX2/DP_TX_D3</text>
<text x="123.2" y="87.8">DP_TX_AUX</text>
<text x="207" y="86.5">USB3_OTG0_SSTX2/DP_TX_D3</text>
<text x="222.2" y="89.1">DP_TX_AUX</text>
<text x="22.9" y="90.3">DP_TX_AUX</text>
<text x="7.6" y="125.9">USB3_OTG0_SSRX1/DP_TX_D0</text>
<text x="107.9" y="125.9">USB3_OTG0_SSRX1/DP_TX_D0</text>
<text x="7.6" y="128.4">USB3_OTG0_SSTX1/DP_TX_D1</text>
<text x="7.6" y="131">USB3_OTG0_SSRX2/DP_TX_D2</text>
<text x="107.9" y="128.4">USB3_OTG0_SSTX1/DP_TX_D1</text>
<text x="107.9" y="131">USB3_OTG0_SSRX2/DP_TX_D2</text>
<text x="224.2" y="127">DP Lane swap enable</text>
<text x="224.2" y="128.7">0:Lane0/1/2/3 TxData mapping to Lane0/1/2/3_TXDP/N</text>
<text x="224.2" y="130.3">1:Lane0/1/2/3 TxData mapping to Lane2/3/0/1_TXDP/N</text>
<text x="7.6" y="133.5">USB3_OTG0_SSTX2/DP_TX_D3</text>
<text x="22.9" y="136.1">DP_TX_AUX</text>
<text x="107.9" y="133.5">USB3_OTG0_SSTX2/DP_TX_D3</text>
<text x="123.2" y="136.1">DP_TX_AUX</text>
<text x="161.9" y="167.7">USB2 PHY1 can only be used when</text>
<text x="161.9" y="169.3">PCIE1/SATA1 is not in use!!!</text>
<text x="253.4" y="177.8">USB2 PHY1 cannot be used</text>
<text x="253.4" y="179.5">when PCIe1 is in use!!!</text>
</g>
<text font-size="1.5" x="275.3" y="198.5">Rockchip Electronics Co., Ltd</text>
<g font-size="1.3">
<text x="259.5" y="201.5">Project:</text>
<text x="265.7" y="201.6">RK3576_AIOT_REF_SCH</text>
<text x="259.6" y="204">File:</text>
<text x="265.8" y="204.1">07.USB/DP Configure Map</text>
</g>
<g font-size=".9">
<text x="30.7" y=".9">5</text>
<text x="89.5" y=".9">4</text>
<text x="148.4" y=".9">3</text>
<text x="207.3" y=".9">2</text>
<text x="266.2" y=".9">1</text>
<text x=".3" y="28">D</text>
<text x="296" y="28">D</text>
<text x=".3" y="79.8">C</text>
<text x="296" y="79.8">C</text>
<text x=".3" y="131.7">B</text>
<text x="296" y="131.7">B</text>
<text x=".3" y="183.5">A</text>
<text x="296" y="183.5">A</text>
<text x="30.7" y="209.6">5</text>
<text x="89.5" y="209.6">4</text>
<text x="148.4" y="209.6">3</text>
<text x="207.3" y="209.6">2</text>
<text x="259.5" y="208.1">Designed by:</text>
<text x="259.6" y="206.2">Date:</text>
<text x="265.4" y="207.9">Wesley Huang Reviewed by:</text>
<text x="266.2" y="209.6">1</text>
<text x="266.5" y="206.2">Thursday, May 30, 2024</text>
<text x="284.9" y="207.9">Sheet:</text>
<text x="285" y="206.2">Rev:</text>
<text x="289.3" y="206.2">V1.1</text>
<text x="289.7" y="207.9">8</text>
<text x="291.3" y="207.9">of 65</text>
</g>
</svg>
